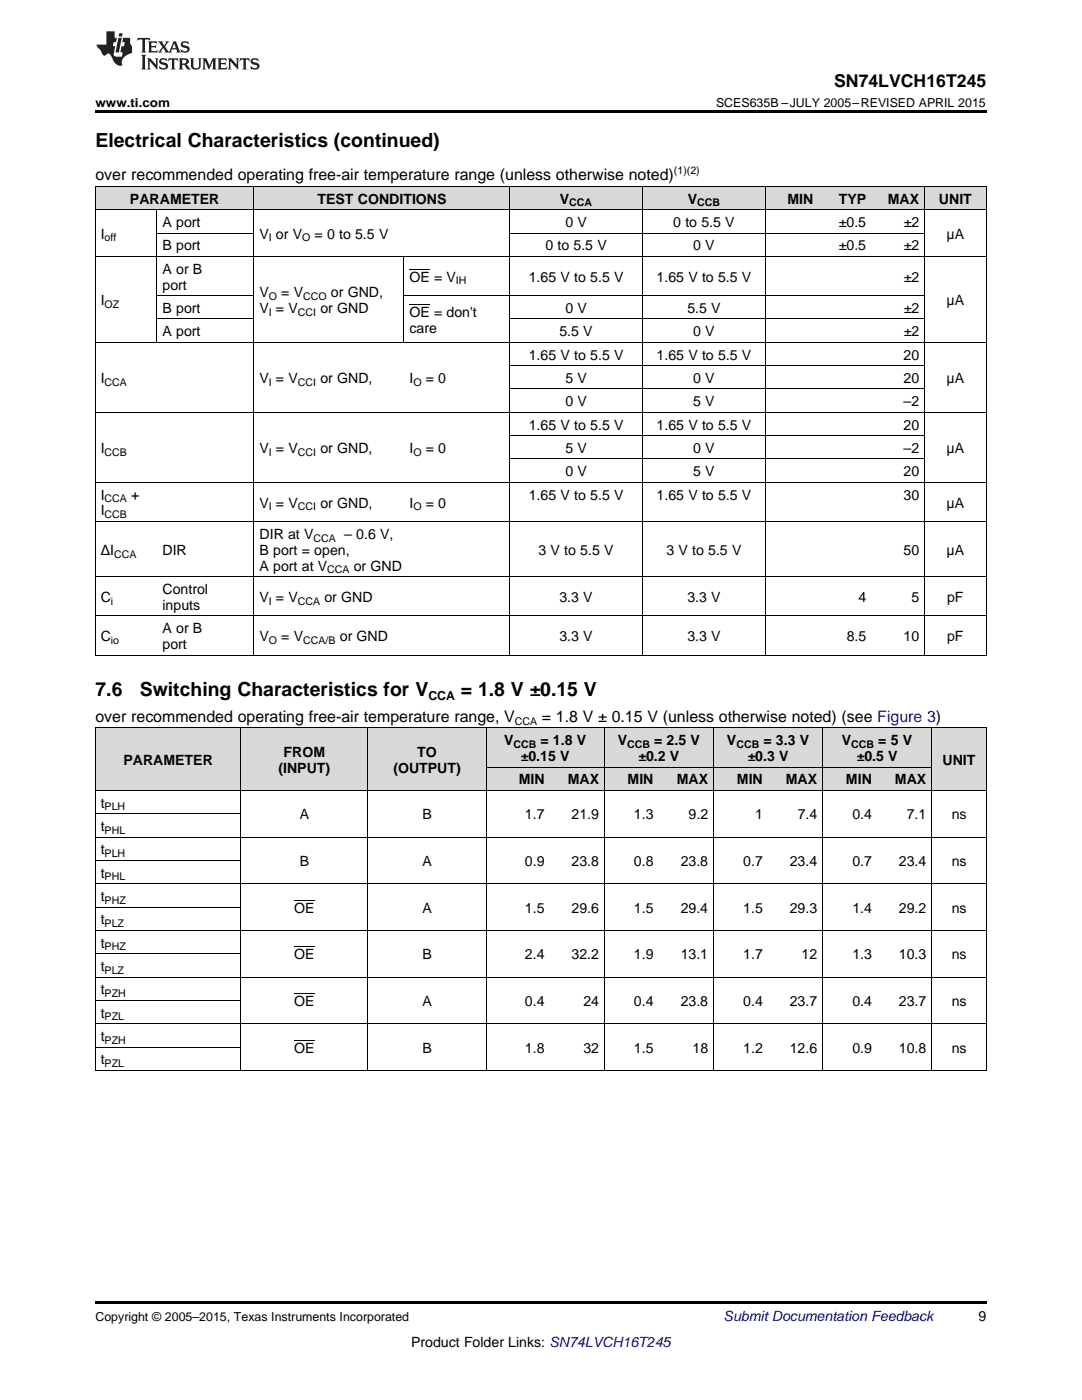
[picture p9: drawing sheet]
<svg xmlns="http://www.w3.org/2000/svg" width="216mm" height="279mm" viewBox="0 0 216 279" stroke-linecap="round" stroke-linejoin="round" font-family="sans-serif">
<g fill="#d8d8d8">
<path d="M19 145.3h29v12.5h-29z"/>
<path d="M48 145.3h25.4v12.5h-25.4z"/>
<path d="M73.4 145.3h23.6v12.5h-23.6z"/>
<path d="M97 153.1h12.7v4.7h-12.7z"/>
<path d="M109.7 153.1h10.9v4.7h-10.9z"/>
<path d="M120.6 153.1h10.9v4.7h-10.9z"/>
<path d="M131.5 153.1h10.9v4.7h-10.9z"/>
<path d="M142.4 153.1h10.9v4.7h-10.9z"/>
<path d="M153.3 153.1h10.9v4.7h-10.9z"/>
<path d="M164.2 153.1h10.8v4.7h-10.8z"/>
<path d="M175 153.1h10.9v4.7h-10.9z"/>
<path d="M185.9 145.3h10.9v12.5h-10.9z"/>
<path d="M97 145.3h12.7v7.8h-12.7z"/>
<path d="M109.7 145.3h10.9v7.8h-10.9z"/>
<path d="M120.6 145.3h10.9v7.8h-10.9z"/>
<path d="M131.5 145.3h10.9v7.8h-10.9z"/>
<path d="M142.4 145.3h10.9v7.8h-10.9z"/>
<path d="M153.3 145.3h10.9v7.8h-10.9z"/>
<path d="M164.2 145.3h10.8v7.8h-10.8z"/>
<path d="M175 145.3h10.9v7.8h-10.9z"/>
<path d="M19 37.3h12.4v4.6h-12.4z"/>
<path d="M31.4 37.3h19.3v4.6h-19.3z"/>
<path d="M50.7 37.3h29.9v4.6h-29.9z"/>
<path d="M80.6 37.3h21.2v4.6h-21.2z"/>
<path d="M101.8 37.3h26.4v4.6h-26.4z"/>
<path d="M128.2 37.3h24.6v4.6h-24.6z"/>
<path d="M152.8 37.3h10.6v4.6h-10.6z"/>
<path d="M163.4 37.3h10.6v4.6h-10.6z"/>
<path d="M174 37.3h10.5v4.6h-10.5z"/>
<path d="M184.5 37.3h12.3v4.6h-12.3z"/>
</g>
<g fill="#000">
<path d="M19 22h177.8v.5h-177.8zM19 213.6l.2 .1zM73.3 213.6l.1 .1zM96.9 213.6l.1 .1zM109.6 213.6l.1 .1zM120.5 213.6l.1 .1zM142.3 213.6l.1 .1zM153.2 213.6l.1 .1zM164.1 213.6l.1 .1zM174.9 213.6l.1 .1zM185.8 213.6l.1 .1zM196.7 213.6l.1 .1z"/>
<path d="M19 259.7h177.8v.5h-177.8z"/>
</g>
<g fill="none" stroke="#000" stroke-width=".2">
<path d="M19 37.2h177.8M19.1 37.2v93.6M50.7 37.2v93.6M101.7 37.2v93.6M128.1 37.2v93.6M152.8 37.2v93.6M184.4 37.2v93.6M196.8 37.2v93.6M19 51.2h177.8M19 41.9h177.8M31.3 41.9v26.5M31.4 59h19.3"/>
<path d="M31.4 46.5h19.3M80.6 51.2v17.2M80.6 59h103.9M101.8 46.5h82.7M19 68.3h177.8M31.4 63.7h19.3M101.8 77.6h82.7M101.8 73h82.7M101.8 63.7h82.7M19 96.3h177.8M19 82.3h177.8M101.8 91.6h82.7"/>
<path d="M101.8 86.9h82.7M19 115.1h177.8M19 104.1h177.8M19 130.8h177.8M19 122.9h177.8M19 157.7h177.8M19 145.3h177.8M19.1 145.3v68.4M48 145.3v68.4M73.4 145.3v68.4M97 145.3v68.4M97 153.1h88.9"/>
<path d="M120.6 145.3v68.4M142.4 145.3v68.4M164.1 145.3v68.4M185.9 145.3v68.4M196.8 145.3v68.4M19 176.4h177.8M19 171.7h29M19 167.1h177.8M19 162.4h29M19 199.7h29M19 195h177.8M19 190.3h29"/>
<path d="M19 185.7h177.8M19 181h29M19 213.6h177.8M19 209h29M19 204.3h177.8"/>
</g>
<g fill="#231f20">
<path d="M27.5 7.6l-.1 .5 .4-.2h.6v.1v2.1l-.2 .4h1l-.3-.4v-2.1l.1-.1h.5l.5 .2-.2-.5zM29.5 8.3l.2 .3v1.5l-.2 .4h1.8l.2-.6a1.04 1.04 0 0 1-1.3 .2v-.7h.6l.3 .2v-.6l-.3 .2h-.6v-.6l.8-.1 .4 .3-.2-.5zM31.5 8.3l.9 1.1-.9 1.1h.8l-.2-.2 .5-.7 .4 .7-.2 .2h1.5l-.1-.2 .1-.4h.9l.1 .4-.2 .2h1l-.3-.3-.7-1.9h-.5l-.9 2-.8-1 .9-1h-.8l.1 .3-.3 .5-.4-.6 .2-.2zM34.7 8.6l.4 1h-.7zM36.3 8.4a.63 .63 0 0 0-.2 .7 .63 .63 0 0 0 .6 .4l.6 .2 .1 .2a.75 .75 0 0 1-.7 .4 .75 .75 0 0 1-.6-.5l.1 .7 .1-.1a1.11 1.11 0 0 0 1.5-.6 1.13 1.13 0 0 0-1.2-.8l-.1-.4a1.04 1.04 0 0 1 1.2 .2l-.2-.5-.1 .1-.5-.2zM28.2 10.9l.2 .4v2.2l-.2 .4h1l-.3-.4v-2.2l.3-.4zM29.3 11.6l.3 .4v1.5l-.3 .4h.8l-.2-.4v-1.3l1.5 1.7v-1.9l.2-.4h-.7l.2 .4v.9l-1.1-1.3zM32 11.8a.62 .62 0 0 0-.2 .7 .62 .62 0 0 0 .6 .4l.6 .1 .1 .3a.76 .76 0 0 1-.7 .3 .76 .76 0 0 1-.6-.4l.1 .7 .1-.1a1.11 1.11 0 0 0 1.5-.6 1.13 1.13 0 0 0-1.2-.8l-.1-.4a1.04 1.04 0 0 1 1.2 .2l-.2-.6-.1 .1-.5-.1zM33.7 11.6l-.2 .6a.61 .61 0 0 1 .8-.3v1.6l-.2 .4h.9l-.2-.4v-1.6a.63 .63 0 0 1 .8 .3l-.2-.6zM35.6 11.6l.3 .4v1.5l-.3 .4h1l-.2-.2v-.8l.5 .2a.76 .76 0 0 0 1.2 .7l-1-1a.58 .58 0 0 0 .6-.5 .58 .58 0 0 0-.5-.6zM36.4 11.9h.1a.45 .45 0 0 1 .5 .1 .45 .45 0 0 1 .1 .5l-.7 .2zM37.9 11.6l.2 .2a2.17 2.17 0 0 0 .3 1.9 .99 .99 0 0 0 1.6-.6v-1.1l.2-.4h-.7l.2 .2a1.92 1.92 0 0 1-.2 1.8 .6 .6 0 0 1-.9-.5v-1.1l.2-.4zM40.4 11.6l.2 .4v1.5l-.2 .4h.7l-.2-.4v-1.4l.8 1.8 .8-1.8v1.4l-.2 .4h.9l-.2-.4v-1.5l.2-.4h-.8l-.6 1.5-.6-1.5zM43.4 11.6l.2 .4v1.5l-.2 .4h1.8l.2-.6a1.04 1.04 0 0 1-1.3 .1v-.6h.5l.4 .2v-.6l-.4 .2h-.5v-.7h.8l.3 .3-.1-.6zM45.5 11.6l.2 .4v1.5l-.2 .4h.7l-.2-.4v-1.3l1.5 1.7v-1.9l.2-.4h-.7l.2 .4v.9l-1.1-1.3zM47.9 11.6l-.1 .6a.61 .61 0 0 1 .8-.3v1.6l-.3 .4h1l-.3-.4 .1-1.6a.63 .63 0 0 1 .7 .3l-.1-.6zM50.2 11.8a.62 .62 0 0 0-.2 .7 .62 .62 0 0 0 .6 .4l.6 .1 .2 .3a.76 .76 0 0 1-.8 .3 .76 .76 0 0 1-.6-.4l.1 .7 .2-.1a1.11 1.11 0 0 0 1.5-.6 1.13 1.13 0 0 0-1.3-.8l-.1-.4a1.04 1.04 0 0 1 1.2 .2l-.1-.6-.2 .1-.5-.1z"/>
<path d="M21.2 6.3v2.6h-1.9l.1 .4 .7 .9a.91 .91 0 0 0 1 .8 .56 .56 0 0 1 .5-.3 .56 .56 0 0 1 .5 .3l.4 .8a1.53 1.53 0 0 0 1.9 1.2 1.54 1.54 0 0 1 1-2.1l.9-.3v-1.4a1.52 1.52 0 0 1-.3-1.6h-1.4l-.2 .8h.5l-.2 .8h-.4l-.2 1v.2l.4 .1-.2 .8a1.93 1.93 0 0 1-1.6-.3l.3-1.8h-.5l.2-.8h.4l.2-.8h-.4v-1.3zM23.6 7.6l-.6 2.9h.7l.6-2.9zM23.8 6.6l-.1 .7h.6l.2-.7z"/>
</g>
<path d="M81.7 53.7h4.1M81.7 60.7h4.1M58.7 179.7h4.1M58.7 198.3h4.1M58.7 189h4.1M58.7 207.6h4.1" fill="none" stroke="#000" stroke-width=".2"/>
<g font-size="3.9">
<text x="19" y="29.3">Electrical Characteristics (continued)</text>
<text x="19" y="138.9">7.6</text>
<text x="27.9" y="138.9">Switching Characteristics for V</text>
<text x="92" y="138.9">= 1.8 V ±0.15 V</text>
</g>
<text font-size="3.5" x="166.4" y="17.3">SN74LVCH16T245</text>
<g font-size="3.2">
<text x="19" y="36">over recommended operating free-air temperature range (unless otherwise noted)</text>
<text x="19" y="144">over recommended operating free-air temperature range, V</text>
<text x="108.1" y="144">= 1.8 V ± 0.15 V (unless otherwise noted) (see Figure 3)</text>
</g>
<g font-size="2.8">
<text x="25.9" y="40.6">PARAMETER</text>
<text x="63.4" y="40.6">TEST CONDITIONS</text>
<text x="111.7" y="40.6">V</text>
<text x="137.2" y="40.6">V</text>
<text x="157.1" y="40.6">MIN</text>
<text x="167.4" y="40.6">TYP</text>
<text x="177.2" y="40.6">MAX</text>
<text x="187.4" y="40.6">UNIT</text>
<text x="20.1" y="47.6">I</text>
<text x="32.4" y="45.3">A port</text>
<text x="51.8" y="47.6">V or V</text>
<text x="62.8" y="47.6">= 0 to 5.5 V</text>
<text x="112.8" y="45.3">0 V</text>
<text x="134.3" y="45.3">0 to 5.5 V</text>
<text x="167.4" y="45.3">±0.5</text>
<text x="180.3" y="45.3">±2</text>
<text x="188.9" y="47.6">μA</text>
<text x="32.4" y="50">B port</text>
<text x="108.8" y="50">0 to 5.5 V</text>
<text x="138.3" y="50">0 V</text>
<text x="167.4" y="50">±0.5</text>
<text x="180.3" y="50">±2</text>
<text x="32.4" y="54.6">A or B</text>
<text x="32.4" y="57.8">port</text>
<text x="51.8" y="59.3">V</text>
<text x="56.1" y="59.3">= V</text>
<text x="66" y="59.3">or GND,</text>
<text x="81.7" y="56.2">OE = V</text>
<text x="105.5" y="56.2">1.65 V to 5.5 V</text>
<text x="131" y="56.2">1.65 V to 5.5 V</text>
<text x="180.3" y="56.2">±2</text>
<text x="20.1" y="60.9">I</text>
<text x="32.4" y="62.4">B port</text>
<text x="51.8" y="62.4">V = V</text>
<text x="63.9" y="62.4">or GND</text>
<text x="81.7" y="63.2">OE = don't</text>
<text x="112.8" y="62.4">0 V</text>
<text x="137.2" y="62.4">5.5 V</text>
<text x="180.3" y="62.4">±2</text>
<text x="188.9" y="60.9">μA</text>
<text x="32.4" y="67.1">A port</text>
<text x="81.7" y="66.4">care</text>
<text x="105.5" y="71.8">1.65 V to 5.5 V</text>
<text x="111.6" y="67.1">5.5 V</text>
<text x="131" y="71.8">1.65 V to 5.5 V</text>
<text x="138.3" y="67.1">0 V</text>
<text x="180.3" y="71.8">20</text>
<text x="180.3" y="67.1">±2</text>
<text x="20.1" y="76.4">I</text>
<text x="51.8" y="76.4">V = V</text>
<text x="63.9" y="76.4">or GND,</text>
<text x="81.7" y="76.4">I</text>
<text x="84.9" y="76.4">= 0</text>
<text x="112.8" y="76.4">5 V</text>
<text x="138.3" y="76.4">0 V</text>
<text x="180.3" y="76.4">20</text>
<text x="188.9" y="76.4">μA</text>
<text x="112.8" y="81.1">0 V</text>
<text x="138.3" y="81.1">5 V</text>
<text x="180.3" y="81.1">–2</text>
<text x="105.5" y="85.7">1.65 V to 5.5 V</text>
<text x="131" y="85.7">1.65 V to 5.5 V</text>
<text x="180.3" y="85.7">20</text>
<text x="20.1" y="90.4">I</text>
<text x="51.8" y="90.4">V = V</text>
<text x="63.9" y="90.4">or GND,</text>
<text x="81.7" y="90.4">I</text>
<text x="84.9" y="90.4">= 0</text>
<text x="112.8" y="90.4">5 V</text>
<text x="112.8" y="95">0 V</text>
<text x="138.3" y="90.4">0 V</text>
<text x="138.3" y="95">5 V</text>
<text x="180.3" y="90.4">–2</text>
<text x="180.3" y="95">20</text>
<text x="188.9" y="90.4">μA</text>
<text x="20.1" y="99.7">I</text>
<text x="26.2" y="99.7">+</text>
<text x="51.8" y="101.3">V = V</text>
<text x="63.9" y="101.3">or GND,</text>
<text x="81.7" y="101.3">I</text>
<text x="84.9" y="101.3">= 0</text>
<text x="105.5" y="99.7">1.65 V to 5.5 V</text>
<text x="131" y="99.7">1.65 V to 5.5 V</text>
<text x="180.3" y="99.7">30</text>
<text x="188.9" y="101.3">μA</text>
<text x="20.1" y="102.9">I</text>
<text x="51.8" y="107.5">DIR at V</text>
<text x="68.7" y="107.5">– 0.6 V,</text>
<text x="20.1" y="110.7">ΔI</text>
<text x="32.4" y="110.7">DIR</text>
<text x="51.8" y="110.7">B port = open,</text>
<text x="51.8" y="113.9">A port at V</text>
<text x="70.6" y="113.9">or GND</text>
<text x="107.5" y="110.7">3 V to 5.5 V</text>
<text x="133" y="110.7">3 V to 5.5 V</text>
<text x="180.3" y="110.7">50</text>
<text x="188.9" y="110.7">μA</text>
<text x="32.4" y="118.5">Control</text>
<text x="20.1" y="120.1">C</text>
<text x="32.4" y="121.7">inputs</text>
<text x="51.8" y="120.1">V = V</text>
<text x="64.7" y="120.1">or GND</text>
<text x="111.6" y="120.1">3.3 V</text>
<text x="137.2" y="120.1">3.3 V</text>
<text x="171.3" y="120.1">4</text>
<text x="181.9" y="120.1">5</text>
<text x="189" y="120.1">pF</text>
<text x="20.1" y="128">C</text>
<text x="32.4" y="126.4">A or B</text>
<text x="32.4" y="129.5">port</text>
<text x="51.8" y="128">V</text>
<text x="56.1" y="128">= V</text>
<text x="67.8" y="128">or GND</text>
<text x="111.6" y="128">3.3 V</text>
<text x="137.2" y="128">3.3 V</text>
<text x="168.9" y="128">8.5</text>
<text x="180.3" y="128">10</text>
<text x="189" y="128">pF</text>
<text x="100.6" y="148.7">V</text>
<text x="107.8" y="148.7">=</text>
<text x="110.3" y="148.7">1.8 V</text>
<text x="123.3" y="148.7">V</text>
<text x="130.5" y="148.7">=</text>
<text x="133" y="148.7">2.5 V</text>
<text x="145.1" y="148.7">V</text>
<text x="152.3" y="148.7">=</text>
<text x="154.8" y="148.7">3.3 V</text>
<text x="168" y="148.7">V</text>
<text x="175.3" y="148.7">= 5 V</text>
<text x="24.6" y="152.6">PARAMETER</text>
<text x="55.6" y="154.2">(INPUT)</text>
<text x="56.6" y="151">FROM</text>
<text x="78.5" y="154.2">(OUTPUT)</text>
<text x="83.3" y="151">TO</text>
<text x="103.9" y="151.9">±0.15 V</text>
<text x="127.4" y="151.9">±0.2 V</text>
<text x="149.2" y="151.9">±0.3 V</text>
<text x="171" y="151.9">±0.5 V</text>
<text x="188.1" y="152.6">UNIT</text>
<text x="20.1" y="161.2">t</text>
<text x="103.5" y="156.5">MIN</text>
<text x="113.3" y="156.5">MAX</text>
<text x="125.2" y="156.5">MIN</text>
<text x="135" y="156.5">MAX</text>
<text x="147" y="156.5">MIN</text>
<text x="156.8" y="156.5">MAX</text>
<text x="168.8" y="156.5">MIN</text>
<text x="178.6" y="156.5">MAX</text>
<text x="20.1" y="165.8">t</text>
<text x="59.8" y="163.5">A</text>
<text x="84.3" y="163.5">B</text>
<text x="104.7" y="163.5">1.7</text>
<text x="114.1" y="163.5">21.9</text>
<text x="126.5" y="163.5">1.3</text>
<text x="137.4" y="163.5">9.2</text>
<text x="150.7" y="163.5">1</text>
<text x="159.2" y="163.5">7.4</text>
<text x="170.1" y="163.5">0.4</text>
<text x="180.9" y="163.5">7.1</text>
<text x="189.9" y="163.5">ns</text>
<text x="20.1" y="170.5">t</text>
<text x="59.8" y="172.8">B</text>
<text x="84.3" y="172.8">A</text>
<text x="104.7" y="172.8">0.9</text>
<text x="114.1" y="172.8">23.8</text>
<text x="126.5" y="172.8">0.8</text>
<text x="135.8" y="172.8">23.8</text>
<text x="148.3" y="172.8">0.7</text>
<text x="157.6" y="172.8">23.4</text>
<text x="170.1" y="172.8">0.7</text>
<text x="179.4" y="172.8">23.4</text>
<text x="189.9" y="172.8">ns</text>
<text x="20.1" y="175.2">t</text>
<text x="20.1" y="179.8">t</text>
<text x="20.1" y="184.5">t</text>
<text x="58.7" y="182.1">OE</text>
<text x="84.3" y="182.1">A</text>
<text x="104.7" y="182.1">1.5</text>
<text x="114.1" y="182.1">29.6</text>
<text x="126.5" y="182.1">1.5</text>
<text x="135.8" y="182.1">29.4</text>
<text x="148.3" y="182.1">1.5</text>
<text x="157.6" y="182.1">29.3</text>
<text x="170.1" y="182.1">1.4</text>
<text x="179.4" y="182.1">29.2</text>
<text x="189.9" y="182.1">ns</text>
<text x="20.1" y="189.1">t</text>
<text x="58.7" y="191.5">OE</text>
<text x="84.3" y="191.5">B</text>
<text x="104.7" y="191.5">2.4</text>
<text x="114.1" y="191.5">32.2</text>
<text x="126.5" y="191.5">1.9</text>
<text x="135.8" y="191.5">13.1</text>
<text x="148.3" y="191.5">1.7</text>
<text x="159.9" y="191.5">12</text>
<text x="170.1" y="191.5">1.3</text>
<text x="179.4" y="191.5">10.3</text>
<text x="189.9" y="191.5">ns</text>
<text x="20.1" y="193.8">t</text>
<text x="20.1" y="198.4">t</text>
<text x="20.1" y="203.1">t</text>
<text x="58.7" y="200.8">OE</text>
<text x="84.3" y="200.8">A</text>
<text x="104.7" y="200.8">0.4</text>
<text x="116.4" y="200.8">24</text>
<text x="126.5" y="200.8">0.4</text>
<text x="135.8" y="200.8">23.8</text>
<text x="148.3" y="200.8">0.4</text>
<text x="157.6" y="200.8">23.7</text>
<text x="170.1" y="200.8">0.4</text>
<text x="179.4" y="200.8">23.7</text>
<text x="189.9" y="200.8">ns</text>
<text x="20.1" y="207.8">t</text>
<text x="20.1" y="212.4">t</text>
<text x="58.7" y="210.1">OE</text>
<text x="84.3" y="210.1">B</text>
<text x="104.7" y="210.1">1.8</text>
<text x="116.4" y="210.1">32</text>
<text x="126.5" y="210.1">1.5</text>
<text x="138.2" y="210.1">18</text>
<text x="148.3" y="210.1">1.2</text>
<text x="157.6" y="210.1">12.6</text>
<text x="170.1" y="210.1">0.9</text>
<text x="179.4" y="210.1">10.8</text>
<text x="189.9" y="210.1">ns</text>
<text x="195.3" y="263.6">9</text>
<text x="82" y="268.9">Product Folder Links: SN74LVCH16T245</text>
</g>
<text font-size="2.8" fill="#0000c8" x="144.4" y="263.6">Submit Documentation Feedback</text>
<g font-size="2.5">
<text x="19" y="21.4">www.ti.com</text>
<text x="142.9" y="21.4">SCES635B –JULY 2005–REVISED APRIL 2015</text>
<text x="85.5" y="139.7">CCA</text>
<text x="19" y="263.6">Copyright © 2005–2015, Texas Instruments Incorporated</text>
</g>
<g font-size="2.1">
<text x="134.5" y="34.7">(1)(2)</text>
<text x="113.6" y="41.2">CCA</text>
<text x="139.1" y="41.2">CCB</text>
<text x="20.9" y="48.2">off</text>
<text x="53.7" y="48.2">I</text>
<text x="60.3" y="48.2">O</text>
<text x="53.7" y="59.8">O</text>
<text x="60.5" y="59.8">CCO</text>
<text x="91" y="56.8">IH</text>
<text x="20.9" y="61.4">OZ</text>
<text x="53.7" y="63">I</text>
<text x="59.4" y="63">CCI</text>
<text x="20.9" y="77">CCA</text>
<text x="53.7" y="77">I</text>
<text x="59.4" y="77">CCI</text>
<text x="82.5" y="77">O</text>
<text x="20.9" y="90.9">CCB</text>
<text x="53.7" y="90.9">I</text>
<text x="59.4" y="90.9">CCI</text>
<text x="82.5" y="90.9">O</text>
<text x="20.9" y="100.3">CCA</text>
<text x="53.7" y="101.8">I</text>
<text x="59.4" y="101.8">CCI</text>
<text x="82.5" y="101.8">O</text>
<text x="20.9" y="103.4">CCB</text>
<text x="22.8" y="111.3">CCA</text>
<text x="62.5" y="108.1">CCA</text>
<text x="65.3" y="114.4">CCA</text>
<text x="22.1" y="120.7">i</text>
<text x="53.7" y="120.7">I</text>
<text x="59.4" y="120.7">CCA</text>
<text x="22.1" y="128.5">io</text>
<text x="53.7" y="128.5">O</text>
<text x="60.5" y="128.5">CCA/B</text>
<text x="102.4" y="149.3">CCB</text>
<text x="102.7" y="144.7">CCA</text>
<text x="125.1" y="149.3">CCB</text>
<text x="146.9" y="149.3">CCB</text>
<text x="169.9" y="149.3">CCB</text>
<text x="20.9" y="161.7">PLH</text>
<text x="20.9" y="166.4">PHL</text>
<text x="20.9" y="171.1">PLH</text>
<text x="20.9" y="175.7">PHL</text>
<text x="20.9" y="180.4">PHZ</text>
<text x="20.9" y="185">PLZ</text>
<text x="20.9" y="189.7">PHZ</text>
<text x="20.9" y="194.3">PLZ</text>
<text x="20.9" y="199">PZH</text>
<text x="20.9" y="203.7">PZL</text>
<text x="20.9" y="208.3">PZH</text>
<text x="20.9" y="213">PZL</text>
</g>
</svg>
